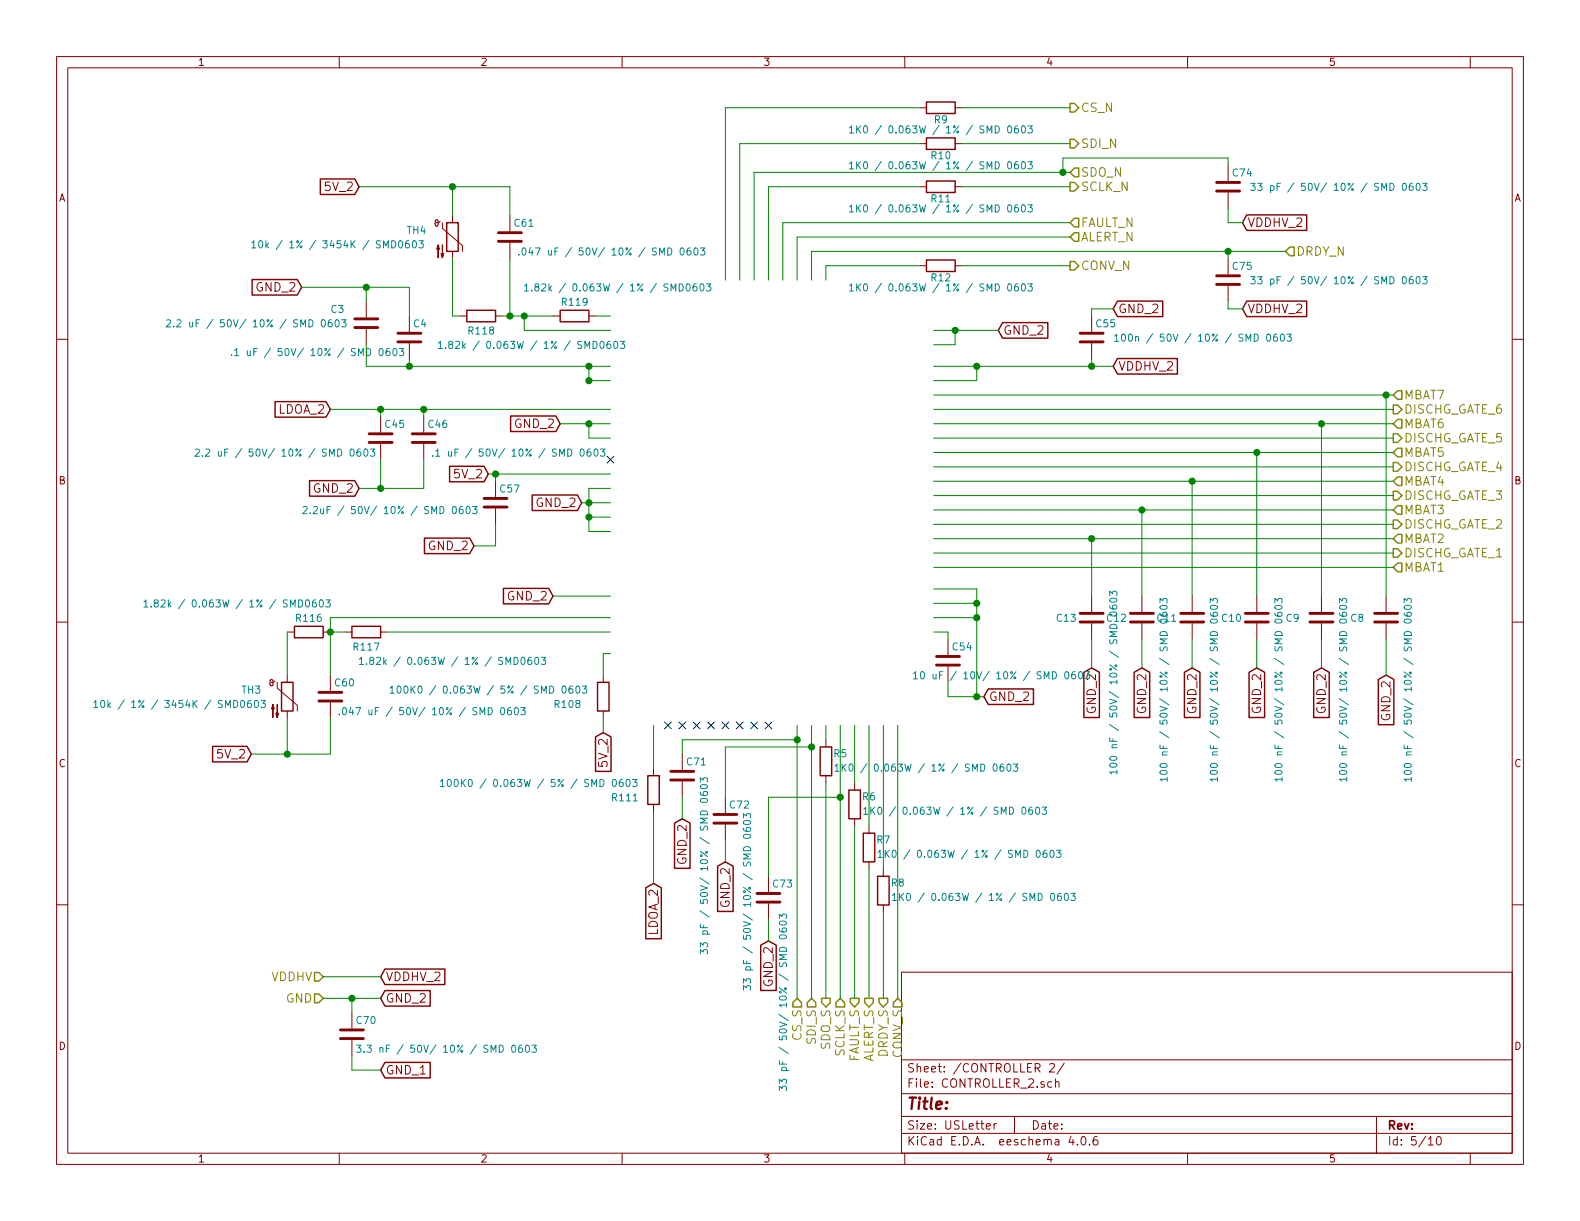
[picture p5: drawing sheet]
<svg xmlns="http://www.w3.org/2000/svg" width="279mm" height="216mm" viewBox="0 0 279 216" stroke-linecap="round" stroke-linejoin="round" font-family="sans-serif">
<g fill="none" stroke="#840000" stroke-width=".18">
<path d="M10 10h259.4v195.9h-259.4zM12 12h255.4v191.9h-255.4zM60 10v2M110 10v2M160 10v2M162.6 19.1h1.2M168.9 19.1h1.3M210 10v2M260 10v2M77.8 39.1l-.2 .2-.3 .1-.3-.2v-.2l.3-.1 .2 .1v.8l-.2 .2-.3-.1v-.3l-.2-.1M78.2 39.4v1l3.6 3v1.1M80 38.1v1.3"/>
<path d="M90.2 38.1v2.8M162.6 25.4h1.2M162.6 33h1.2M168.9 25.4h1.3M168.9 33h1.3M217.2 29.2v2.8M217.2 34v2.8M10 60h2M64.8 53.3v2.8M64.8 58.2v2.8M72.4 55.9v2.8M80 44.5v1.2"/>
<path d="M81.3 55.9h1.2M87.6 55.9h1.3M90.2 42.9v2.8M97.8 55.9h1.3M104.1 55.9h1.3M162.6 47h1.2M168.9 47h1.3M193 55.9v2.8M217.2 45.7v2.8M217.2 50.5v2.8M267.4 60h2M67.3 73.7v2.8"/>
<path d="M67.3 78.5v2.8M72.4 60.7v2.8M74.9 73.7v2.8M74.9 78.5v2.8M193 60.7v2.8M87.6 85.1v2.8M87.6 89.9v2.8M10 110h2M50.8 111.8h1.3M50.8 119.4v1.3M57.1 111.8h1.3M58.4 119.4v2.8"/>
<path d="M61 111.8h1.2M67.3 111.8h1.3M106.7 119.4v1.3M167.6 113v2.8M167.6 117.9v2.8M193 105.4v2.8M193 110.2v2.8M201.9 105.4v2.8M201.9 110.2v2.8M210.8 105.4v2.8M210.8 110.2v2.8M222.2 105.4v2.8"/>
<path d="M222.2 110.2v2.8M233.7 105.4v2.8M233.7 110.2v2.8M245.1 105.4v2.8M245.1 110.2v2.8M267.4 110h2M48.6 120.4l-.2 .2-.3 .1-.3-.2v-.2l.3-.2 .2 .2v.8l-.2 .2-.3-.1v-.3l-.2-.1M49 120.7v1l3.6 3v1M50.8 125.7v1.3M58.4 124.2v2.8M106.7 125.7v1.3M115.6 135.9v1.3"/>
<path d="M120.6 133.4v2.7M120.6 138.2v2.8M146 130.8v1.3M146 137.2v1.2M151.1 138.4v1.3M10 160h2M115.6 142.2v1.3M128.3 141v2.8M128.3 145.8v2.8M135.9 154.9v2.8M135.9 159.8v2.8M151.1 144.8v1.3"/>
<path d="M153.7 146.1v1.2M153.7 152.4v1.3M156.2 153.7v1.2M267.4 160h2M62.2 179.1v2.8M156.2 160v1.3M159.4 171.9h108v32h-108zM62.2 183.9v2.8M159.4 197.4h108M159.4 193.4h108M159.4 187.4h108M174.4 199.2l.7-.2v-.2l-.4-.1-.3 .2 .1 .7h.6"/>
<path d="M175.8 198.7v1M176.2 198.7l-.4 .3M179.4 197.4v3M185.6 188.2l.3-.1h.3l.3 .4-1 1.1h1M186 191.3h-.5l-.2 .2v.6l.2 .2 .5-.1M186.6 191.4l.2-.1h.4l.1 1M186.6 190.8v1.5M188.2 188l-1.3 1.9M243.4 197.4v6.5M60 203.9v2M110 203.9v2M159.4 200.4h108"/>
<path d="M160 203.9v2M189.4 200.9l-.4 1.1h1M189.7 201.5v1M190.5 202.3v.2M191.3 201.1l.2-.1a.81 .81 0 0 1 .6 .6 .81 .81 0 0 1-.3 .8l-.1 .1a.79 .79 0 0 1-.4-1.4zM192.7 202.3v.2M194 201a.59 .59 0 0 0-.7 .6l.1 .7 .2 .2 .5-.2 .1-.5-.2-.2-.4-.1-.3 .3M210 203.9v2M252.6 201.4l.4-.4v1.5M252.6 202.5h.8M254.2 201.1l.2-.1a.81 .81 0 0 1 .5 .6 .81 .81 0 0 1-.2 .8l-.2 .1a.79 .79 0 0 1-.3-1.4zM260 203.9v2"/>
</g>
<g fill="none" stroke="#848400" stroke-width=".25">
<path d="M189.2 18.3h.8l.8 .8-.8 .7h-.8zM189.2 24.6h.8l.8 .8-.8 .8h-.8zM189.2 32.3h.8l.8 .7-.8 .8h-.8zM190 29.7h.8v1.5h-.8l-.8-.7zM190 38.6h.8v1.5h-.8l-.8-.7zM189.2 46.2h.8l.8 .8-.8 .8h-.8zM190 41.1h.8v1.6h-.8l-.8-.8zM228.1 43.7h.8v1.5h-.8l-.8-.7zM246.4 76.7h.7l.8 .8-.8 .7h-.7zM246.4 71.6h.7l.8 .8-.8 .8h-.7zM247.1 79.2h.8v1.6h-.8l-.7-.8zM247.1 74.2h.8v1.5h-.8l-.7-.8z"/>
<path d="M247.1 69.1h.8v1.5h-.8l-.7-.7zM246.4 97h.7l.8 .8-.8 .8h-.7zM246.4 91.9h.7l.8 .8-.8 .8h-.7zM246.4 86.9h.7l.8 .7-.8 .8h-.7zM246.4 81.8h.7l.8 .8-.8 .7h-.7zM247.1 94.5h.8v1.5h-.8l-.7-.7zM247.1 89.4h.8v1.5h-.8l-.7-.7zM247.1 84.3h.8v1.6h-.8l-.7-.8zM246.4 100.3l.7-.7h.8v1.5h-.8zM55.6 172h.8l.7 .7-.7 .8h-.8zM55.6 175.8h.8l.7 .7-.7 .8h-.8zM141 176.5l.7 .8v.8h-1.5v-.8z"/>
<path d="M143.5 176.5l.8 .8v.8h-1.6v-.8zM145.3 176.5h1.5v.8l-.8 .8-.7-.8zM148.6 176.5l.8 .8v.8h-1.6v-.8zM150.4 176.5h1.5v.8l-.8 .8-.7-.8zM152.9 176.5h1.5v.8l-.7 .8-.8-.8zM155.4 176.5h1.6v.8l-.8 .8-.8-.8zM158.7 176.5l.8 .8v.8h-1.5v-.8z"/>
</g>
<g fill="none" stroke="#840000" stroke-width=".25">
<path d="M163.8 18h5.1v2.1h-5.1zM56.6 31.6h6.1l.8 1.4-.8 1.4h-6.1zM79 39.4h2v5.1h-2zM163.8 24.4h5.1v2h-5.1zM163.8 32h5.1v2h-5.1zM220.5 38h10.6v2.7h-10.6l-.8-1.3zM44.6 49.4h8l.7 1.4-.7 1.4h-8zM82.5 54.9h5.1v2h-5.1zM99.1 54.9h5v2h-5zM163.8 46h5.1v2h-5.1zM177.3 57h8v2.8h-8l-.8-1.4zM197.6 53.2h8v2.8h-8l-.8-1.4z"/>
<path d="M220.5 53.2h10.6v2.8h-10.6l-.8-1.4zM48.6 71h9.1l.7 1.4-.7 1.4h-9.1zM90.3 73.6h8l.8 1.3-.8 1.4h-8zM197.6 63.4h10.6v2.7h-10.6l-.8-1.3zM54.7 85h8l.8 1.4-.8 1.3h-8zM75.1 95.1h8l.7 1.4-.7 1.4h-8zM79.5 82.4h6.1l.8 1.4-.8 1.4h-6.1zM94.1 87.5h8l.8 1.4-.8 1.4h-8zM52.1 110.7h5v2.1h-5zM62.2 110.7h5.1v2.1h-5.1zM89 104h8l.8 1.4-.8 1.4h-8zM191.7 118.9l1.3-.8 1.4 .8v8h-2.7z"/>
<path d="M200.6 118.9l1.3-.8 1.4 .8v8h-2.7zM209.4 118.9l1.4-.8 1.4 .8v8h-2.8zM220.9 118.9l1.3-.8 1.4 .8v8h-2.7zM232.3 118.9l1.4-.8 1.4 .8v8h-2.8zM37.6 132h6.1l.7 1.4-.7 1.3h-6.1zM49.8 120.7h2v5h-2zM105.3 130.3l1.4-.8 1.4 .8v6.1h-2.8zM105.7 120.7h2v5h-2zM114.6 137.2h2v5h-2zM145 132.1h2.1v5.1h-2.1zM150.1 139.7h2v5.1h-2zM174.8 121.8h8v2.8h-8l-.8-1.4z"/>
<path d="M243.7 120.1l1.4-.7 1.4 .7v8h-2.8zM114.2 157l1.4-.8 1.3 .8v9h-2.7zM119.3 145.5l1.3-.7 1.4 .7v8h-2.7zM126.9 153.2l1.4-.8 1.3 .8v8h-2.7zM152.7 147.3h2v5.1h-2zM155.2 154.9h2v5.1h-2zM68.1 171.3h10.6v2.8h-10.6l-.8-1.4zM68.1 175.2h8v2.7h-8l-.8-1.4zM134.5 167.1l1.4-.7 1.4 .7v8h-2.8zM68.1 187.9h8v2.7h-8l-.8-1.4z"/>
</g>
<g fill="none" stroke="#840000" stroke-width=".51">
<path d="M215.1 33.8h4.1M215.1 32.3h4.1M62.7 57.9h4.1M62.7 56.4h4.1M70.4 58.9h4M88.1 42.7h4.1M88.1 41.1h4.1M191 58.9h4.1M215.1 50.3h4.1M215.1 48.8h4.1M65.3 78.2h4M65.3 76.7h4"/>
<path d="M70.4 60.5h4M72.9 78.2h4.1M72.9 76.7h4.1M191 60.5h4.1M85.6 89.7h4.1M85.6 88.1h4.1M165.6 117.6h4.1M165.6 116.1h4.1M191 110h4.1M191 108.5h4.1M199.9 110h4.1M199.9 108.5h4.1"/>
<path d="M208.8 110h4.1M208.8 108.5h4.1M220.2 110h4.1M220.2 108.5h4.1M231.6 110h4.1M231.6 108.5h4.1M243.1 110h4M243.1 108.5h4M56.4 124h4.1M56.4 122.4h4.1M118.6 137.9h4.1M118.6 136.4h4.1"/>
<path d="M126.2 145.5h4.1M126.2 144h4.1M133.9 159.5h4M133.9 158h4M60.2 183.6h4.1M60.2 182.1h4.1"/>
</g>
<g fill="none" stroke="#008484" stroke-width=".18">
<path d="M150.2 22.6l.4-.3v1.2M150.2 29l.4-.4v1.3M150.2 36.6l.4-.4v1.3M150.2 23.5h.7M150.2 29.9h.7M150.2 37.5h.7M151.5 22.3v1.2M151.5 28.6v1.3M151.5 36.2v1.3M151.7 22.8l.5 .7M151.7 29.1l.5 .8M151.7 36.8l.5 .7"/>
<path d="M152.2 22.3l-.7 .7M152.2 28.6l-.7 .7M152.2 36.2l-.7 .7M152.8 22.4l.2-.1a.67 .67 0 0 1 .4 .6 .67 .67 0 0 1-.4 .6l-.2-.1-.1-.4zM152.8 28.7l.2-.1a.67 .67 0 0 1 .4 .6 .67 .67 0 0 1-.4 .7l-.2-.2-.1-.3zM152.8 36.3l.2-.1a.67 .67 0 0 1 .4 .7 .67 .67 0 0 1-.4 .6l-.2-.1-.1-.4zM180 22.3a.47 .47 0 0 0-.6 .5l.1 .6 .4 .1 .2-.1v-.4l-.1-.2-.4-.1-.2 .3M180 28.6a.47 .47 0 0 0-.6 .5l.1 .7 .4 .1 .2-.2v-.4l-.1-.2h-.4l-.2 .2M180 36.2a.47 .47 0 0 0-.6 .6l.1 .6 .4 .1 .2-.1v-.5l-.1-.1-.4-.1-.2 .2M180.7 22.4l.2-.1a.67 .67 0 0 1 .4 .6 .67 .67 0 0 1-.4 .6l-.2-.1-.1-.4zM180.7 28.7l.2-.1a.67 .67 0 0 1 .4 .6 .67 .67 0 0 1-.4 .7l-.2-.2-.1-.3zM180.7 36.3l.2-.1a.67 .67 0 0 1 .4 .7 .67 .67 0 0 1-.4 .6l-.2-.1-.1-.4z"/>
<path d="M181.8 22.3h.7l-.4 .4 .4 .1v.6l-.2 .1-.5-.1M181.8 28.6h.7l-.4 .5 .4 .1v.5l-.2 .2-.5-.2M181.8 36.2h.7l-.4 .5 .4 .1v.6l-.2 .1-.5-.1M221.2 32.4h.7l-.4 .5 .4 .1v.6l-.2 .1-.5-.1M222.4 32.4h.8l-.5 .5 .4 .1v.6l-.2 .1-.5-.1M249.8 32.4a.47 .47 0 0 0-.6 .5l.1 .7 .4 .1 .2-.1v-.5l-.1-.2h-.4l-.2 .2M250.5 32.5l.2-.1a.67 .67 0 0 1 .4 .6 .67 .67 0 0 1-.4 .7l-.2-.1-.1-.4zM251.6 32.4h.7l-.4 .5 .4 .1v.6l-.2 .1-.5-.1M29.5 56.6l.4-.1 .2 .1 .1 .3-.8 .9h.8M30.7 57.7v.1M31.3 56.6l.5-.1 .2 .1v.3l-.8 .9h.8M44.5 42.9l.4-.3v1.2"/>
<path d="M44.5 43.8h.7M45.8 42.7l.2-.1a.67 .67 0 0 1 .5 .6 .67 .67 0 0 1-.5 .6l-.2-.1-.1-.3zM47 42.6v1.2M47.1 43.4l.4 .4M47.5 43l-.5 .5M58.6 56.5a.47 .47 0 0 0-.6 .6l.1 .6 .4 .1 .2-.1 .1-.4-.2-.2-.3-.1-.3 .3M59.4 56.6l.1-.1a.67 .67 0 0 1 .5 .7 .67 .67 0 0 1-.5 .6l-.1-.1-.1-.4zM60.4 56.5h.8l-.4 .5 .3 .1v.6l-.1 .1-.6-.1M72.3 42.6a.47 .47 0 0 0-.6 .5l.1 .7h.4l.2-.1v-.4l-.1-.2h-.4l-.2 .2M73 42.7l.2-.1a.67 .67 0 0 1 .5 .6 .67 .67 0 0 1-.5 .6l-.2-.1-.1-.3zM74.1 42.6h.8l-.5 .5 .4 .1v.5l-.2 .1-.5-.1M91.7 45v.1"/>
<path d="M92.4 43.9l.2-.1a.67 .67 0 0 1 .4 .7 .67 .67 0 0 1-.4 .6l-.2-.1-.1-.4zM92.8 50.5l.3-.3v1.3M92.8 51.5h.7M93.8 43.8l-.3 .9h.8M94 51.3v.2M94.1 44.2v.9M94.7 43.8h.8l-.5 1.3M94.8 50.7l-.2-.2v-.2l.2-.1 .4 .1v.3l-.5 .2-.1 .2v.3l.2 .2h.3l.2-.3-.1-.3-.1-.2M95.8 50.3l.5-.1 .2 .1v.2l-.8 1h.8M122.1 43.8a.47 .47 0 0 0-.6 .6l.1 .6 .4 .1 .1-.1 .1-.4-.1-.2-.4-.1-.2 .3M122.8 43.9l.2-.1a.67 .67 0 0 1 .4 .7 .67 .67 0 0 1-.4 .6l-.2-.1-.1-.4zM123.1 50.2a.47 .47 0 0 0-.5 .5l.1 .7 .3 .1 .2-.2 .1-.4-.2-.2h-.3l-.2 .2"/>
<path d="M123.9 43.8h.7l-.4 .5 .4 .1v.6l-.2 .1-.5-.1M123.9 50.3l.2-.1a.67 .67 0 0 1 .4 .6 .67 .67 0 0 1-.4 .7l-.2-.2-.1-.3zM124.9 50.2h.8l-.4 .5 .4 .1v.5l-.2 .2-.6-.2M150.2 50.5l.4-.3v1.3M150.2 51.5h.7M151.5 50.2v1.3M151.7 50.7l.5 .8M152.2 50.2l-.7 .7M152.8 50.3l.2-.1a.67 .67 0 0 1 .4 .6 .67 .67 0 0 1-.4 .7l-.2-.2-.1-.3zM180 50.2a.47 .47 0 0 0-.6 .5l.1 .7 .4 .1 .2-.2v-.4l-.1-.2h-.4l-.2 .2M180.7 50.3l.2-.1a.67 .67 0 0 1 .4 .6 .67 .67 0 0 1-.4 .7l-.2-.2-.1-.3zM181.8 50.2h.7l-.4 .5 .4 .1v.5l-.2 .2-.5-.2"/>
<path d="M197.1 59.4l.4-.3v1.3M198.4 59.2l.2-.1a.67 .67 0 0 1 .5 .6 .67 .67 0 0 1-.5 .7l-.2-.2-.1-.3zM199.6 59.2l.2-.1a.67 .67 0 0 1 .5 .6 .67 .67 0 0 1-.5 .7l-.2-.2-.1-.3zM221.2 48.9h.7l-.4 .5 .4 .1v.6l-.2 .1-.5-.1M222.4 48.9h.8l-.5 .5 .4 .1v.6l-.2 .1-.5-.1M225.8 59.1a.47 .47 0 0 0-.6 .5l.1 .7 .4 .1 .2-.2v-.4l-.1-.2h-.4l-.2 .2M226.5 59.2l.2-.1a.67 .67 0 0 1 .4 .6 .67 .67 0 0 1-.4 .7l-.2-.2-.1-.3zM227.6 59.1h.7l-.4 .5 .4 .1v.5l-.2 .2-.5-.2M249.8 48.9a.47 .47 0 0 0-.6 .6l.1 .6 .4 .1 .2-.1v-.5l-.1-.1-.4-.1-.2 .2M250.5 49l.2-.1a.67 .67 0 0 1 .4 .7 .67 .67 0 0 1-.4 .6l-.2-.1-.1-.4zM251.6 48.9h.7l-.4 .5 .4 .1v.6l-.2 .1-.5-.1M34.5 79.5l.5-.1 .2 .1 .1 .3-.8 .9h.8"/>
<path d="M36.4 79.5l.5-.1 .1 .1 .1 .3-.8 .9h.8M40.9 62.8v.1M41.5 62l.4-.4v1.3M41.5 62.9h.7M43.7 62l.1 .8 .3 .1 .2-.1M63.7 79.4a.47 .47 0 0 0-.6 .5l.1 .7 .4 .1 .2-.2v-.4l-.1-.2h-.4l-.2 .2M64.4 79.5l.2-.1a.67 .67 0 0 1 .5 .6 .67 .67 0 0 1-.5 .7l-.2-.2-.1-.3zM65.5 79.4h.8l-.5 .5 .4 .1v.5l-.2 .2-.5-.2M68.8 61.6a.47 .47 0 0 0-.6 .6l.2 .6 .3 .1 .2-.1 .1-.5-.2-.1-.3-.1-.3 .2M69.6 61.7l.1-.1a.67 .67 0 0 1 .5 .7 .67 .67 0 0 1-.5 .6l-.1-.1-.1-.4zM70.6 61.6h.8l-.4 .5 .3 .1v.6l-.1 .1-.6-.1M77.1 79.8l.3-.4v1.3"/>
<path d="M77.5 60.7l.4-.3v1.2M77.5 61.6h.7M78.8 61.5v.1M79.3 79.8v.8l.4 .1 .1-.2M79.6 60.9l-.3-.2 .2-.3 .5 .1v.3l-.5 .1-.2 .2 .1 .4 .2 .1h.2l.3-.2-.1-.4-.2-.1M80.6 60.5l.5-.1 .1 .1 .1 .2-.8 .9h.8M104.4 79.4a.47 .47 0 0 0-.6 .5l.1 .7 .4 .1 .2-.2v-.4l-.1-.2h-.4l-.2 .2M105.1 79.5l.2-.1a.67 .67 0 0 1 .5 .6 .67 .67 0 0 1-.5 .7l-.2-.2-.1-.3zM106.2 79.4h.8l-.5 .5 .4 .1v.5l-.2 .2-.5-.2M107.9 60.4a.47 .47 0 0 0-.6 .5l.1 .6 .4 .1 .2-.1v-.4l-.1-.2-.4-.1-.2 .3M108.6 60.5l.2-.1a.67 .67 0 0 1 .5 .6 .67 .67 0 0 1-.5 .6l-.2-.1-.1-.4zM109.7 60.4h.8l-.5 .4 .4 .1v.6l-.2 .1-.5-.1"/>
<path d="M197.1 60.4h.7M35.8 80.5v.2M53.6 89.7l.5-.1 .2 .1v.2l-.8 .9h.8M54.9 90.7v.1M55.4 89.7l.5-.1 .2 .1v.2l-.8 .9h.8M76.5 80.5v.2M77.1 80.7h.7M81.8 89.6a.47 .47 0 0 0-.6 .5l.1 .7h.4l.2-.1v-.4l-.1-.2-.4-.1-.2 .3M82.5 89.7l.2-.1a.67 .67 0 0 1 .5 .6 .67 .67 0 0 1-.5 .6l-.2-.1-.1-.4zM83.6 89.6h.8l-.5 .4 .4 .1v.6l-.2 .1-.5-.1M25.5 106.4l.3-.3v1.2M25.5 107.3h.7"/>
<path d="M26.7 107.2v.1M27.5 106.6l-.2-.2v-.2l.2-.1 .4 .1v.3l-.5 .2-.1 .2v.3l.2 .1h.3l.2-.2-.1-.4-.1-.1M28.5 106.2l.5-.1 .2 .1v.2l-.8 .9h.8M55.8 106.1a.47 .47 0 0 0-.6 .5l.1 .7h.4l.2-.1 .1-.4-.2-.2h-.3l-.3 .2M56.6 106.2l.1-.1a.67 .67 0 0 1 .5 .6 .67 .67 0 0 1-.5 .6l-.1-.1-.1-.3zM57.6 106.1h.8l-.4 .5 .3 .1v.5l-.1 .1-.6-.1M63.6 116.6l.3-.4v1.3M63.6 117.5h.7M64.8 117.4v.1M65.6 116.8l-.2-.3 .1-.2h.5v.3l-.5 .2-.1 .2v.4l.2 .1h.3l.2-.3-.1-.3-.1-.1M66.6 116.3l.5-.1 .2 .1v.3l-.8 .9h.8M93.9 116.2a.47 .47 0 0 0-.6 .6l.1 .6 .4 .1 .2-.1 .1-.5-.2-.1-.3-.1-.3 .2"/>
<path d="M94.7 116.3l.1-.1a.67 .67 0 0 1 .5 .7 .67 .67 0 0 1-.5 .6l-.1-.1-.1-.4zM95.7 116.2h.8l-.4 .5 .3 .1v.6l-.1 .1-.6-.1M161.5 119.1l.4-.3v1.2M162.9 118.9l.1-.1a.67 .67 0 0 1 .5 .6 .67 .67 0 0 1-.5 .6l-.1-.1-.1-.3zM190.1 118.8a.47 .47 0 0 0-.6 .5l.1 .7h.4l.2-.1v-.4l-.1-.2h-.4l-.2 .2M190.8 118.9l.2-.1a.67 .67 0 0 1 .5 .6 .67 .67 0 0 1-.5 .6l-.2-.1-.1-.3zM196.2 107.1a.47 .47 0 0 0 .6 .6l.6-.1 .1-.4-.1-.2h-.4l-.2 .1-.1 .4 .3 .2M196.2 105.3v-.8l.5 .5 .1-.4h.6l.1 .2-.1 .5M196.3 105.9a.76 .76 0 0 1 1.2 .3 .83 .83 0 0 1-1.3 0zM205.1 106.6v-.8l.5 .4 .1-.3h.6l.1 .1-.1 .6M205.2 107.2a.76 .76 0 0 1 1.2 .3 .83 .83 0 0 1-1.3 0zM214 108.4a.47 .47 0 0 0 .6 .6l.6-.1 .1-.4-.1-.2h-.5l-.1 .1-.1 .3 .2 .3"/>
<path d="M214 106.6v-.8l.5 .4 .1-.3h.6l.1 .1-.1 .6M214.1 107.2a.76 .76 0 0 1 1.2 .3 .83 .83 0 0 1-1.3 0zM225.5 108.4a.47 .47 0 0 0 .5 .6l.6-.1 .1-.4-.1-.2h-.4l-.2 .1-.1 .3 .3 .3M225.5 106.6v-.8l.4 .4 .1-.3h.6l.1 .1-.1 .6M225.5 107.2a.76 .76 0 0 1 1.2 .3 .83 .83 0 0 1-1.2 0zM236.9 108.4a.47 .47 0 0 0 .5 .6l.7-.1 .1-.4-.2-.2h-.4l-.2 .1v.3l.2 .3M236.9 106.6v-.8l.5 .4 .1-.3h.5l.2 .1-.2 .6M236.9 107.2a.76 .76 0 0 1 1.3 .3 .83 .83 0 0 1-1.3 0zM248.3 108.4a.47 .47 0 0 0 .5 .6l.7-.1 .1-.4-.1-.2h-.5l-.2 .1v.3l.2 .3M248.3 106.6v-.8l.5 .4 .1-.3h.6l.1 .1-.1 .6M248.4 107.2a.76 .76 0 0 1 1.2 .3 .83 .83 0 0 1-1.3 0zM16.6 124.2l.3-.3v1.2"/>
<path d="M16.6 125.1h.7M17.9 124l.2-.1a.67 .67 0 0 1 .4 .6 .67 .67 0 0 1-.4 .6l-.2-.1-.1-.4zM19.1 123.9v1.2M19.2 124.6l.4 .5M19.6 124.3l-.5 .4M44.3 123.9a.47 .47 0 0 0-.5 .5l.1 .6 .3 .1 .2-.1 .1-.4-.2-.2-.3-.1-.2 .3M45.1 124l.2-.1a.67 .67 0 0 1 .4 .6 .67 .67 0 0 1-.4 .6l-.2-.1-.1-.4zM46.1 123.9h.8l-.4 .4 .4 .1v.6l-.2 .1-.6-.1M60 126.3v.1M60.7 125.2l.1-.1a.67 .67 0 0 1 .5 .7 .67 .67 0 0 1-.5 .6l-.1-.1-.1-.4zM62.1 125l-.3 1h.7M62.4 125.5v.9"/>
<path d="M62.9 125.1h.9l-.6 1.3M69 121.7l.3-.4v1.3M69 122.6h.7M70.3 121.4l.2-.1a.67 .67 0 0 1 .4 .6 .67 .67 0 0 1-.4 .7l-.2-.1-.1-.4zM71.5 121.4l.2-.1a.67 .67 0 0 1 .5 .6 .67 .67 0 0 1-.5 .7l-.2-.1-.1-.4zM77.9 138.2l.3-.4v1.3M77.9 139.1h.7M79.2 137.9l.2-.1a.67 .67 0 0 1 .4 .7 .67 .67 0 0 1-.4 .6l-.2-.1-.1-.4zM80.4 137.9l.2-.1a.67 .67 0 0 1 .4 .7 .67 .67 0 0 1-.4 .6l-.2-.1-.1-.4zM90.3 125.1a.47 .47 0 0 0-.6 .6l.1 .6 .4 .1 .2-.1v-.5l-.1-.1-.3-.1-.3 .2M91.1 125.2l.1-.1a.67 .67 0 0 1 .5 .7 .67 .67 0 0 1-.5 .6l-.1-.1-.1-.4zM92.1 125.1h.8l-.4 .5 .3 .1v.6l-.1 .1-.6-.1"/>
<path d="M101.2 121.3a.47 .47 0 0 0-.6 .5l.1 .7 .4 .1 .2-.1v-.5l-.1-.2h-.4l-.2 .2M101.9 121.4l.2-.1a.67 .67 0 0 1 .5 .6 .67 .67 0 0 1-.5 .7l-.2-.1-.1-.4zM103 121.3h.8l-.5 .5 .4 .1v.6l-.2 .1-.5-.1M110.1 137.8a.47 .47 0 0 0-.6 .6l.1 .6 .4 .1 .2-.1v-.5l-.1-.1-.4-.1-.2 .2M110.8 137.9l.2-.1a.67 .67 0 0 1 .4 .7 .67 .67 0 0 1-.4 .6l-.2-.1-.1-.4zM111.9 137.8h.7l-.4 .5 .4 .1v.6l-.2 .1-.5-.1M123.9 138.3v-.8l.4 .4 .1-.3h.6l.1 .1-.1 .6M124 138.9a.69 .69 0 0 1 1.1 .3 .83 .83 0 0 1-1.2 0zM147.7 135.5l.3-.4v1.3M147.7 136.4h.7M148.9 135.1v1.3M149.1 135.6l.5 .8"/>
<path d="M149.6 135.1l-.7 .7M150.2 135.2l.2-.1a.67 .67 0 0 1 .5 .6 .67 .67 0 0 1-.5 .7l-.2-.2-.1-.3zM161.5 120h.8M177.4 135.1a.47 .47 0 0 0-.6 .5l.1 .7 .4 .1 .2-.2v-.4l-.1-.2h-.3l-.3 .2M178.2 135.2l.1-.1a.67 .67 0 0 1 .5 .6 .67 .67 0 0 1-.5 .7l-.1-.2-.1-.3zM179.2 135.1h.8l-.4 .5 .3 .1v.5l-.1 .2-.6-.2M196.3 135.1a.76 .76 0 0 1 1.2 .3 .83 .83 0 0 1-1.3 0zM196.3 133.9a.76 .76 0 0 1 1.2 .3 .83 .83 0 0 1-1.3 0zM197.5 136.5h-1.3l.4 .4M197.5 136.2v.7M205.2 136.4a.76 .76 0 0 1 1.2 .3 .83 .83 0 0 1-1.3 0zM205.2 135.2a.76 .76 0 0 1 1.2 .2 .83 .83 0 0 1-1.3 0z"/>
<path d="M206.4 137.8h-1.3l.4 .4M206.4 137.4v.8M214.1 136.4a.76 .76 0 0 1 1.2 .3 .83 .83 0 0 1-1.3 0zM214.1 135.2a.76 .76 0 0 1 1.2 .2 .83 .83 0 0 1-1.3 0zM215.3 137.8h-1.3l.4 .4M215.3 137.4v.8M225.5 136.4a.76 .76 0 0 1 1.2 .3 .83 .83 0 0 1-1.2 0zM225.5 135.2a.76 .76 0 0 1 1.2 .2 .83 .83 0 0 1-1.2 0zM226.7 137.8h-1.2l.3 .4M226.7 137.4v.8M236.9 136.4a.76 .76 0 0 1 1.3 .3 .83 .83 0 0 1-1.3 0zM236.9 135.2a.76 .76 0 0 1 1.3 .2 .83 .83 0 0 1-1.3 0z"/>
<path d="M238.2 137.8h-1.3l.3 .4M238.2 137.4v.8M248.4 136.4a.76 .76 0 0 1 1.2 .3 .83 .83 0 0 1-1.3 0zM248.4 135.2a.76 .76 0 0 1 1.2 .2 .83 .83 0 0 1-1.3 0zM249.6 137.8h-1.3l.4 .4M249.6 137.4v.8M123.9 140.1a.47 .47 0 0 0 .5 .6l.6-.1 .1-.4-.1-.2h-.4l-.2 .1-.1 .3 .3 .3M131.5 146.4a.47 .47 0 0 0 .5 .6l.7-.1v-.4l-.1-.1-.4-.1-.2 .1v.4l.2 .2M131.5 144.7v-.8l.5 .4 .1-.4h.5l.1 .2-.1 .6M131.5 145.3a.76 .76 0 0 1 1.2 .2 .83 .83 0 0 1-1.2 0zM152.7 143.1l.4-.4v1.3M152.7 144h.7"/>
<path d="M154 142.7v1.3M154.2 143.3l.5 .7M154.7 142.7l-.7 .7M155.3 150.7l.3-.4v1.3M155.3 151.6h.7M155.3 142.8l.2-.1a.67 .67 0 0 1 .4 .7 .67 .67 0 0 1-.4 .6l-.2-.1-.1-.4zM156.5 150.3v1.3M156.7 150.9l.6 .7M157.3 150.3l-.8 .8M157.8 158.3l.4-.3v1.2M157.8 159.2h.7M157.9 150.4l.1-.1a.67 .67 0 0 1 .5 .7 .67 .67 0 0 1-.5 .6l-.1-.1-.1-.4z"/>
<path d="M159.1 158v1.2M159.3 158.5l.5 .7M159.8 158l-.7 .7M160.4 158.1l.2-.1a.67 .67 0 0 1 .4 .6 .67 .67 0 0 1-.4 .6l-.2-.1-.1-.3zM182.5 142.7a.47 .47 0 0 0-.6 .6l.1 .6 .4 .1 .2-.1v-.5l-.1-.1-.4-.1-.2 .2M183.2 142.8l.2-.1a.67 .67 0 0 1 .5 .7 .67 .67 0 0 1-.5 .6l-.2-.1-.1-.4zM184.3 142.7h.8l-.5 .5 .4 .1v.6l-.2 .1-.5-.1M185 150.3a.47 .47 0 0 0-.5 .6l.1 .6 .3 .1 .2-.1 .1-.4-.2-.2-.3-.1-.2 .3M185.8 150.4l.2-.1a.67 .67 0 0 1 .4 .7 .67 .67 0 0 1-.4 .6l-.2-.1-.1-.4zM186.8 150.3h.8l-.4 .5 .4 .1v.6l-.2 .1-.6-.1M187.6 158a.47 .47 0 0 0-.6 .5l.1 .7h.4l.2-.1v-.4l-.1-.2-.4-.1-.2 .3M188.3 158.1l.2-.1a.67 .67 0 0 1 .4 .6 .67 .67 0 0 1-.4 .6l-.2-.1-.1-.3z"/>
<path d="M189.4 158h.7l-.4 .4 .4 .1v.6l-.2 .1-.5-.1M123.9 168.7v-.8l.4 .5 .1-.4h.6l.1 .1-.1 .6M123.9 167.5v-.8l.4 .4 .1-.3h.6l.1 .1-.1 .6M131.5 175.1v-.8l.5 .4 .1-.4h.5l.1 .2-.1 .6M131.5 173.8v-.7l.5 .4 .1-.4h.5l.1 .2-.1 .5M137.8 164.2a.47 .47 0 0 0 .6 .6l.6-.1 .1-.4-.1-.2h-.5l-.1 .1-.1 .4 .2 .2M137.8 162.4v-.8l.5 .5 .1-.4h.6l.1 .2-.1 .5M137.9 163a.76 .76 0 0 1 1.2 .3 .83 .83 0 0 1-1.3 0zM63 184.8h.8l-.4 .5 .4 .1v.6l-.2 .1-.6-.1M64.4 186v.1M64.9 184.8h.8l-.5 .5 .4 .1v.6l-.2 .1-.5-.1M92.3 184.8a.47 .47 0 0 0-.6 .5l.1 .7 .4 .1 .2-.1v-.5l-.1-.2h-.4l-.2 .2"/>
<path d="M93 184.9l.2-.1a.67 .67 0 0 1 .4 .6 .67 .67 0 0 1-.4 .7l-.2-.1-.1-.4zM94.1 184.8h.7l-.4 .5 .4 .1v.6l-.2 .1-.5-.1M137.8 192.8v-.8l.5 .5 .1-.4h.6l.1 .2-.1 .5M137.8 191.6v-.8l.5 .5 .1-.4h.6l.1 .2-.1 .5"/>
</g>
<g fill="none" stroke="#000084" stroke-width=".18">
<path d="M107.3 80.7l1.3 1.2M108.6 80.7l-1.3 1.2M117.5 127.7l1.2 1.2M118.7 127.7l-1.2 1.2M120 127.7l1.3 1.2M121.3 127.7l-1.3 1.2M122.6 127.7l1.2 1.2M123.8 127.7l-1.2 1.2M125.1 127.7l1.2 1.2M126.3 127.7l-1.2 1.2M127.7 127.7l1.2 1.2M128.9 127.7l-1.2 1.2"/>
<path d="M130.2 127.7l1.2 1.2M131.4 127.7l-1.2 1.2M132.7 127.7l1.3 1.2M134 127.7l-1.3 1.2M135.3 127.7l1.2 1.2M136.5 127.7l-1.2 1.2"/>
</g>
<g fill="#840000" stroke="#840000" stroke-width=".18">
<path d="M77.5 43.3l.2 .8h-.5l.3-.8v2.3z"/>
<path d="M78.2 43.3v2.3l-.2-.8h.5l-.3 .8z"/>
<path d="M48.3 124.6l.2 .7h-.5l.3-.7v2.3z"/>
<path d="M49 124.6v2.3l-.2-.8h.5l-.3 .8z"/>
</g>
<g fill="none" stroke="#008400" stroke-width=".18">
<path d="M162.6 19.1h-34.3v30.4M170.2 19.1h19M63.5 33h26.7v5.1M80 33v5.1M162.6 25.4h-31.8v24.1M162.6 33h-26.7v16.5M170.2 25.4h19M170.2 33h19M189.2 30.5h-55.9v19M189.2 39.4h-50.8v10.1M217.2 36.8v2.6h2.5M217.2 29.2v-1.3h-29.2v2.6"/>
<path d="M53.3 50.8h19.1v5.1M64.8 50.8v2.5M80 45.7v10.2h1.3M88.9 55.9h8.9M90.2 45.7v10.2M92.7 55.9v2.5h15.2M105.4 55.9h2.5M162.6 47h-16.6v2.5M165.1 58.4h11.4M168.9 58.4v2.6h-3.8M170.2 47h19M189.2 41.9h-48.2v7.6"/>
<path d="M196.8 54.6h-3.8v1.3M217.2 53.3v1.3h2.5M217.2 44.5v1.2M227.3 44.5h-83.8v5M58.4 72.4h49.5M64.8 61v3.8h43.1M67.3 72.4v1.3M72.4 63.5v1.3M74.9 72.4v1.3M99.1 74.9h8.8M104.1 64.8v2.5h3.8M104.1 74.9v2.6h3.8"/>
<path d="M165.1 69.9h81.3M165.1 74.9h81.3M165.1 77.5h81.3M165.1 64.8h31.7M165.1 72.4h81.3M172.7 64.8v2.5h-7.6M193 63.5v1.3M233.7 74.9v30.5M245.1 69.9v35.5M67.3 81.3v5.1M74.9 81.3v5.1h-11.4M86.4 83.8h21.5"/>
<path d="M87.6 83.8v1.3M87.6 92.7v3.8h-3.8M102.9 88.9h5M104.1 91.4h3.8M107.9 86.4h-3.8v7.6h3.8M165.1 80h81.3M165.1 85.1h81.3M165.1 90.2h81.3M165.1 95.3h81.3M165.1 82.6h81.3M165.1 87.6h81.3M165.1 92.7h81.3"/>
<path d="M165.1 97.8h81.3M193 95.3v10.1M201.9 90.2v15.2M210.8 85.1v20.3M222.2 80v25.4M50.8 111.8v7.6M58.4 111.8h2.6M68.6 111.8h39.3M97.8 105.4h10.1M107.9 109.2h-49.5v10.2M107.9 115.6h-1.2v3.8M165.1 106.7h7.6"/>
<path d="M165.1 104.1h7.6v19.1M165.1 109.2h7.6M165.1 111.8h2.5v1.2M165.1 100.3h81.3M193 113v5.1M201.9 113v5.1M210.8 113v5.1M222.2 113v5.1M233.7 113v5.1M245.1 113v6.4M50.8 127v6.4M58.4 127v6.4h-14"/>
<path d="M106.7 127v2.5M115.6 128.3v7.6M141 128.3v48.2M141 130.8h-20.4v2.6M143.5 132.1h-15.2v8.9M143.5 128.3v48.2M146 128.3v2.5M146 138.4v38.1M148.6 128.3v48.2M151.1 128.3v10.1M153.7 128.3v17.8M156.2 128.3v25.4"/>
<path d="M158.7 128.3v48.2M167.6 120.7v2.5h6.4M115.6 143.5v12.7M120.6 141v3.8M128.3 148.6v3.8M148.6 141h-12.7v13.9M151.1 146.1v30.4M153.7 153.7v22.8M57.1 172.7h10.2M57.1 176.5h10.2M62.2 176.5v2.6M135.9 162.6v3.8"/>
<path d="M156.2 161.3v15.2M62.2 186.7v2.5h5.1"/>
</g>
<g fill="#008400" stroke="#008400" stroke-width=".25">
<circle cx="245.1" cy="69.9" r=".51"/>
<circle cx="233.7" cy="74.9" r=".51"/>
<circle cx="222.3" cy="80" r=".51"/>
<circle cx="210.8" cy="85.1" r=".51"/>
<circle cx="201.9" cy="90.2" r=".51"/>
<circle cx="193" cy="95.3" r=".51"/>
<circle cx="104.1" cy="88.9" r=".51"/>
<circle cx="104.1" cy="91.4" r=".51"/>
<circle cx="172.7" cy="109.2" r=".51"/>
<circle cx="104.1" cy="74.9" r=".51"/>
<circle cx="172.7" cy="64.8" r=".51"/>
<circle cx="104.1" cy="64.8" r=".51"/>
<circle cx="104.1" cy="67.3" r=".51"/>
<circle cx="64.8" cy="50.8" r=".51"/>
<circle cx="72.4" cy="64.8" r=".51"/>
<circle cx="67.3" cy="86.4" r=".51"/>
<circle cx="74.9" cy="72.4" r=".51"/>
<circle cx="168.9" cy="58.4" r=".51"/>
<circle cx="193" cy="64.8" r=".51"/>
<circle cx="172.7" cy="123.2" r=".51"/>
<circle cx="87.6" cy="83.8" r=".51"/>
<circle cx="67.3" cy="72.4" r=".51"/>
<circle cx="92.7" cy="55.9" r=".51"/>
<circle cx="90.2" cy="55.9" r=".51"/>
<circle cx="80" cy="33" r=".51"/>
<circle cx="58.4" cy="111.8" r=".51"/>
<circle cx="50.8" cy="133.4" r=".51"/>
<circle cx="141" cy="130.8" r=".51"/>
<circle cx="143.5" cy="132.1" r=".51"/>
<circle cx="148.6" cy="141" r=".51"/>
<circle cx="217.2" cy="44.5" r=".51"/>
<circle cx="188" cy="30.5" r=".51"/>
<circle cx="62.2" cy="176.5" r=".51"/>
<circle cx="172.7" cy="106.7" r=".51"/>
</g>
<text font-size="2.8" fill="#840000" x="160.4" y="196.2">Title:</text>
<g font-size="2.1" fill="#848400">
<text x="191.2" y="19.8">CS_N</text>
<text x="191.2" y="26.2">SDI_N</text>
<text x="191.2" y="31.2">SDO_N</text>
<text x="191.2" y="33.8">SCLK_N</text>
<text x="191.2" y="40.1">FAULT_N</text>
<text x="191.2" y="42.7">ALERT_N</text>
<text x="191.2" y="47.8">CONV_N</text>
<text x="229.3" y="45.2">DRDY_N</text>
<text x="248.3" y="70.6">MBAT7</text>
<text x="248.3" y="75.7">MBAT6</text>
<text x="248.3" y="73.2">DISCHG_GATE_6</text>
<text x="248.3" y="80.8">MBAT5</text>
<text x="248.3" y="83.3">DISCHG_GATE_4</text>
<text x="248.3" y="78.2">DISCHG_GATE_5</text>
<text x="248.3" y="85.9">MBAT4</text>
<text x="248.3" y="88.4">DISCHG_GATE_3</text>
<text x="248.3" y="90.9">MBAT3</text>
<text x="248.3" y="93.5">DISCHG_GATE_2</text>
<text x="248.3" y="101.1">MBAT1</text>
<text x="248.3" y="96">MBAT2</text>
<text x="248.3" y="98.6">DISCHG_GATE_1</text>
<text x="47.8" y="173.5">VDDHV</text>
<text x="50.5" y="177.3">GND</text>
<text x="141.7" y="184" transform="rotate(-90 141.7 184)">CS_S</text>
<text x="144.3" y="184.6" transform="rotate(-90 144.3 184.6)">SDI_S</text>
<text x="146.8" y="185.6" transform="rotate(-90 146.8 185.6)">SDO_S</text>
<text x="149.4" y="186.8" transform="rotate(-90 149.4 186.8)">SCLK_S</text>
<text x="151.9" y="188" transform="rotate(-90 151.9 188)">FAULT_S</text>
<text x="154.4" y="188.1" transform="rotate(-90 154.4 188.1)">ALERT_S</text>
<text x="157" y="187.1" transform="rotate(-90 157 187.1)">DRDY_S</text>
<text x="159.5" y="187.2" transform="rotate(-90 159.5 187.2)">CONV_S</text>
</g>
<g font-size="2.1" fill="#840000">
<text x="57.6" y="33.8">5V_2</text>
<text x="220.6" y="40.1">VDDHV_2</text>
<text x="45.3" y="51.6">GND_2</text>
<text x="177.4" y="59.2">GND_2</text>
<text x="197.8" y="55.4">GND_2</text>
<text x="220.6" y="55.4">VDDHV_2</text>
<text x="197.8" y="65.5">VDDHV_2</text>
<text x="49.1" y="73.2">LDOA_2</text>
<text x="91.1" y="75.7">GND_2</text>
<text x="55.5" y="87.1">GND_2</text>
<text x="80.5" y="84.6">5V_2</text>
<text x="94.9" y="89.7">GND_2</text>
<text x="75.8" y="97.3">GND_2</text>
<text x="89.8" y="106.2">GND_2</text>
<text x="174.9" y="124">GND_2</text>
<text x="202.7" y="126.1" transform="rotate(-90 202.7 126.1)">GND_2</text>
<text x="211.6" y="126.1" transform="rotate(-90 211.6 126.1)">GND_2</text>
<text x="223" y="126.1" transform="rotate(-90 223 126.1)">GND_2</text>
<text x="234.4" y="126.1" transform="rotate(-90 234.4 126.1)">GND_2</text>
<text x="245.9" y="127.4" transform="rotate(-90 245.9 127.4)">GND_2</text>
<text x="38.6" y="134.1">5V_2</text>
<text x="107.4" y="135.4" transform="rotate(-90 107.4 135.4)">5V_2</text>
<text x="121.4" y="152.8" transform="rotate(-90 121.4 152.8)">GND_2</text>
<text x="129" y="160.4" transform="rotate(-90 129 160.4)">GND_2</text>
<text x="116.3" y="165.5" transform="rotate(-90 116.3 165.5)">LDOA_2</text>
<text x="68.2" y="173.5">VDDHV_2</text>
<text x="68.2" y="177.3">GND_2</text>
<text x="136.7" y="174.4" transform="rotate(-90 136.7 174.4)">GND_2</text>
<text x="68.2" y="190">GND_1</text>
<text x="160.4" y="189.6">Sheet: /CONTROLLER 2/</text>
<text x="160.4" y="192.3">File: CONTROLLER_2.sch</text>
<text x="160.4" y="202.5">KiCad E.D.A. eeschema 4.0.6</text>
<text x="160.4" y="199.7">Size: USLetter</text>
<text x="182.4" y="199.7">Date:</text>
<text x="245.4" y="199.7">Rev:</text>
<text x="245.4" y="202.5">Id: 5/10</text>
</g>
<text font-size="2.1" fill="#008484" x="193.8" y="126.1" transform="rotate(-90 193.8 126.1)">GND_2</text>
<g font-size="1.8" fill="#840000">
<text x="35" y="11.6">1</text>
<text x="85" y="11.6">2</text>
<text x="135" y="11.6">3</text>
<text x="185" y="11.6">4</text>
<text x="235" y="11.6">5</text>
<text x="10.4" y="35.6">A</text>
<text x="267.8" y="35.6">A</text>
<text x="10.4" y="85.6">B</text>
<text x="267.8" y="85.6">B</text>
<text x="10.4" y="135.6">C</text>
<text x="267.8" y="135.6">C</text>
<text x="10.4" y="185.6">D</text>
<text x="267.8" y="185.6">D</text>
<text x="35" y="205.5">1</text>
<text x="85" y="205.5">2</text>
<text x="135" y="205.5">3</text>
<text x="185" y="205.5">4</text>
<text x="235" y="205.5">5</text>
</g>
<g font-size="1.8" fill="#008484">
<text x="154" y="23.6">1K0 / 0.063W / 1% / SMD 0603</text>
<text x="165.3" y="21.8">R9</text>
<text x="154" y="29.9">1K0 / 0.063W / 1% / SMD 0603</text>
<text x="164.7" y="28.1">R10</text>
<text x="164.7" y="35.8">R11</text>
<text x="218" y="31.2">C74</text>
<text x="225" y="33.7">33 pF / 50V/ 10% / SMD 0603</text>
<text x="72" y="41.4">TH4</text>
<text x="91" y="40.1">C61</text>
<text x="154" y="37.5">1K0 / 0.063W / 1% / SMD 0603</text>
<text x="48.2" y="43.9">10k / 1% / 3454K / SMD0603</text>
<text x="95.6" y="45.2">.047 uF / 50V/ 10% / SMD 0603</text>
<text x="218" y="47.7">C75</text>
<text x="96.5" y="51.5">1.82k / 0.063W / 1% / SMD0603</text>
<text x="154" y="51.5">1K0 / 0.063W / 1% / SMD 0603</text>
<text x="164.7" y="49.7">R12</text>
<text x="225" y="50.2">33 pF / 50V/ 10% / SMD 0603</text>
<text x="33.3" y="57.9">2.2 uF / 50V/ 10% / SMD 0603</text>
<text x="58.5" y="55.3">C3</text>
<text x="73.2" y="57.9">C4</text>
<text x="83" y="59.1">R118</text>
<text x="99.5" y="54.1">R119</text>
<text x="193.9" y="57.9">C55</text>
<text x="44.6" y="62.9">.1 uF / 50V/ 10% / SMD 0603</text>
<text x="81.3" y="61.7">1.82k / 0.063W / 1% / SMD0603</text>
<text x="201" y="60.4">100n / 50V / 10% / SMD 0603</text>
<text x="68.2" y="75.6">C45</text>
<text x="75.8" y="75.6">C46</text>
<text x="38.4" y="80.7">2.2 uF / 50V/ 10% / SMD 0603</text>
<text x="80.1" y="80.7">.1 uF / 50V/ 10% / SMD 0603</text>
<text x="88.5" y="87.1">C57</text>
<text x="57.2" y="90.9">2.2uF / 50V/ 10% / SMD 0603</text>
<text x="29.2" y="107.4">1.82k / 0.063W / 1% / SMD0603</text>
<text x="52.5" y="109.9">R116</text>
<text x="186.9" y="109.9">C13</text>
<text x="195.8" y="109.9">C12</text>
<text x="204.7" y="109.9">C11</text>
<text x="216.1" y="109.9">C10</text>
<text x="227.5" y="109.9">C9</text>
<text x="238.9" y="109.9">C8</text>
<text x="62.7" y="115">R117</text>
<text x="67.3" y="117.6">1.82k / 0.063W / 1% / SMD0603</text>
<text x="168.5" y="115">C54</text>
<text x="20.2" y="125.2">10k / 1% / 3454K / SMD0603</text>
<text x="42.8" y="122.6">TH3</text>
<text x="59.3" y="121.4">C60</text>
<text x="73.1" y="122.6">100K0 / 0.063W / 5% / SMD 0603</text>
<text x="98.2" y="125.2">R108</text>
<text x="165.3" y="120.1">10 uF / 10V/ 10% / SMD 0603</text>
<text x="63.9" y="126.4">.047 uF / 50V/ 10% / SMD 0603</text>
<text x="121.5" y="135.3">C71</text>
<text x="147.5" y="133.9">R5</text>
<text x="151.5" y="136.4">1K0 / 0.063W / 1% / SMD 0603</text>
<text x="197.6" y="133" transform="rotate(-90 197.6 133)">100 nF / 50V/ 10% / SMD 0603</text>
<text x="206.5" y="134.3" transform="rotate(-90 206.5 134.3)">100 nF / 50V/ 10% / SMD 0603</text>
<text x="215.3" y="134.3" transform="rotate(-90 215.3 134.3)">100 nF / 50V/ 10% / SMD 0603</text>
<text x="226.8" y="134.3" transform="rotate(-90 226.8 134.3)">100 nF / 50V/ 10% / SMD 0603</text>
<text x="238.2" y="134.3" transform="rotate(-90 238.2 134.3)">100 nF / 50V/ 10% / SMD 0603</text>
<text x="249.6" y="134.3" transform="rotate(-90 249.6 134.3)">100 nF / 50V/ 10% / SMD 0603</text>
<text x="81.9" y="139.1">100K0 / 0.063W / 5% / SMD 0603</text>
<text x="108.4" y="141.7">R111</text>
<text x="129.1" y="143">C72</text>
<text x="152.6" y="141.5">R6</text>
<text x="155.1" y="149.1">R7</text>
<text x="156.5" y="144">1K0 / 0.063W / 1% / SMD 0603</text>
<text x="159.1" y="151.7">1K0 / 0.063W / 1% / SMD 0603</text>
<text x="136.8" y="156.9">C73</text>
<text x="157.6" y="156.7">R8</text>
<text x="161.6" y="159.3">1K0 / 0.063W / 1% / SMD 0603</text>
<text x="125.2" y="164.9" transform="rotate(-90 125.2 164.9)">33 pF / 50V/ 10% / SMD 0603</text>
<text x="132.8" y="171.2" transform="rotate(-90 132.8 171.2)">33 pF / 50V/ 10% / SMD 0603</text>
<text x="63.1" y="181.1">C70</text>
<text x="66.9" y="186.1">3.3 nF / 50V/ 10% / SMD 0603</text>
<text x="139.1" y="189" transform="rotate(-90 139.1 189)">33 pF / 50V/ 10% / SMD 0603</text>
</g>
</svg>
